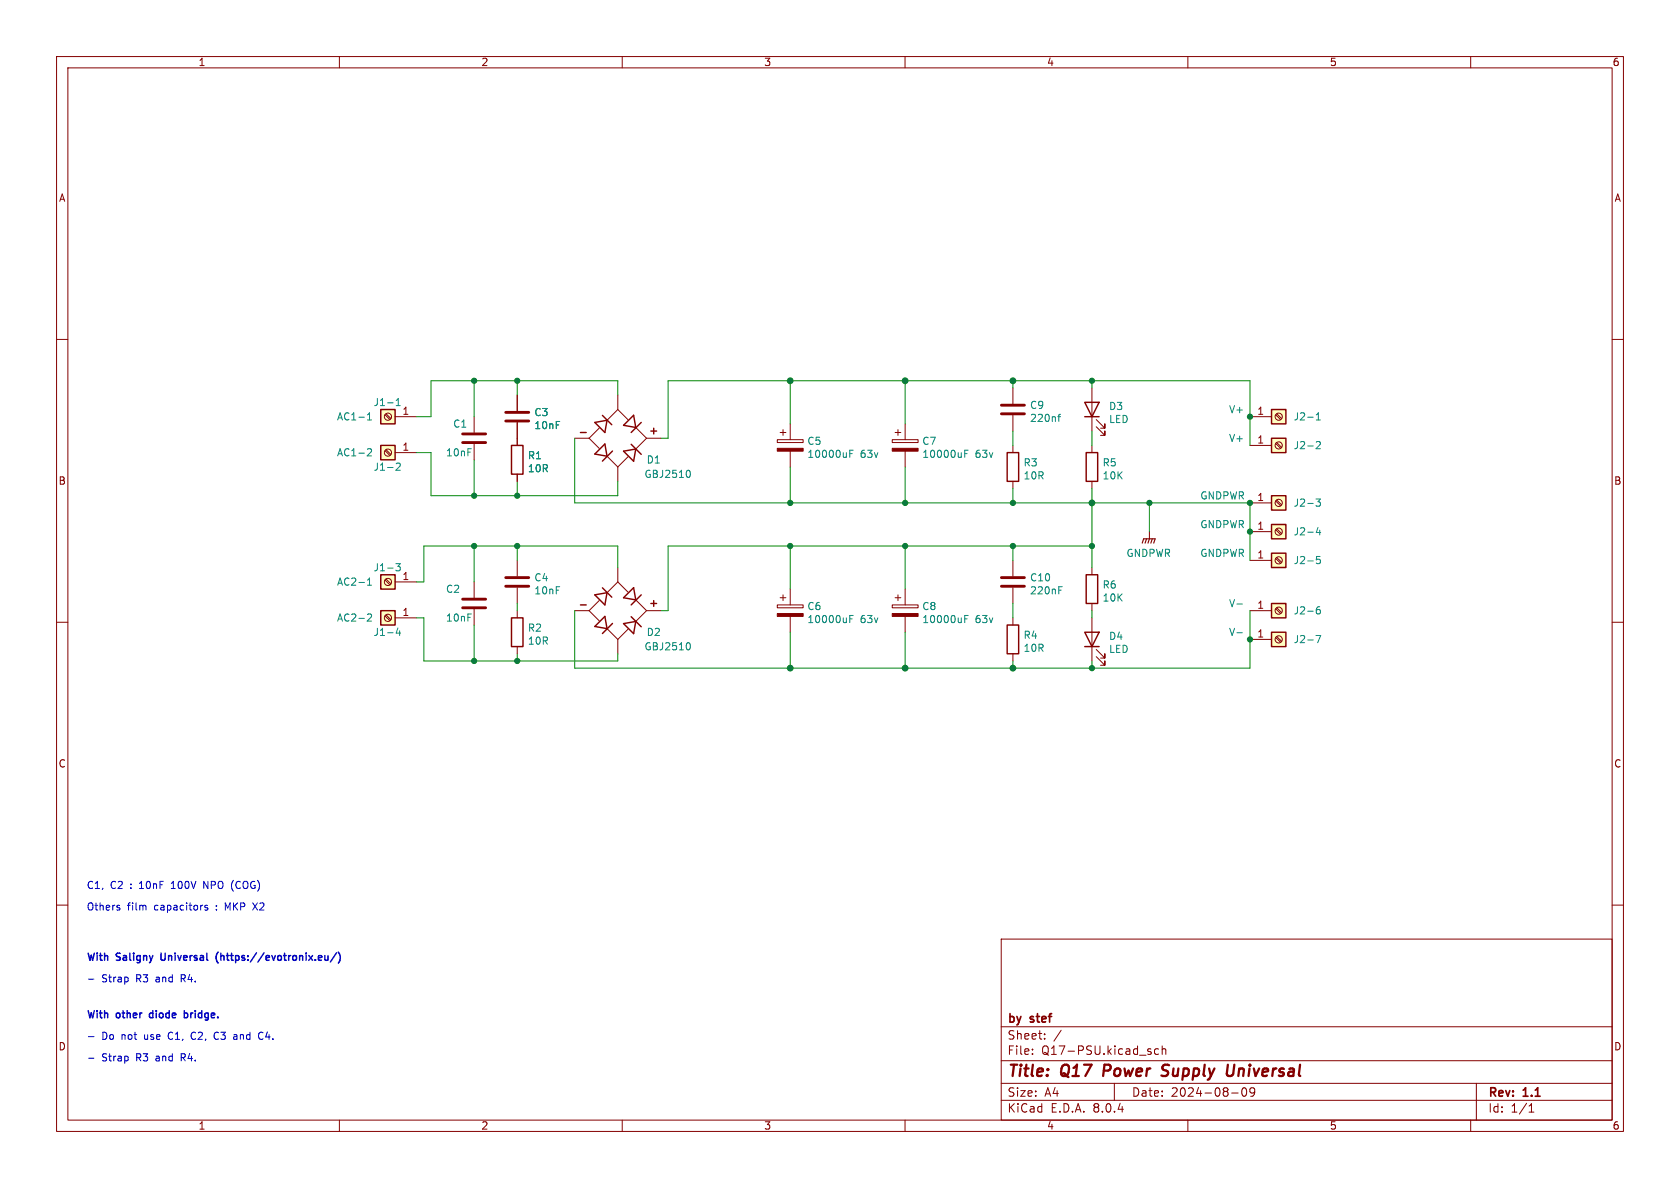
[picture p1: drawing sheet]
<svg xmlns="http://www.w3.org/2000/svg" width="297mm" height="210mm" viewBox="0 0 297 210" stroke-linecap="round" stroke-linejoin="round" font-family="sans-serif">
<g fill="none" stroke="#840000" stroke-width=".18">
<path d="M10 10h277v190h-277zM12 12h273v186h-273zM60 10v2M110 10v2M160 10v2M210 10v2M260 10v2M10 60h2M285 60h2M157.7 77.7h4.6v.5h-4.6zM158.2 76.5h1.1M158.7 75.9v1.1"/>
<path d="M160 74.9v2.8M160 79.8v2.8M179.1 68.6v2.8M179.1 73.4v2.8M179.1 78.7v1.3M179.1 85.1v1.3M179.1 99.1v2.8M10 110h2M157.7 106.9h4.6v.5h-4.6zM158.2 105.7h1.1M158.7 105.2v1M160 104.1v2.8"/>
<path d="M160 109v2.8M179.1 103.9v2.8M179.1 109.2v1.3M179.1 115.6v1.2M285 110h2M10 160h2M285 160h2M177 166h108v32h-108zM60 198v2M110 198v2M160 198v2M177 194.5h108"/>
<path d="M177 191.5h108M177 187.5h108M177 181.5h108M182.5 186.3v.1M182.5 185.5v.1M184.7 183.6v.1M184.7 182.8v.1M187.6 182.1l-1.3 2M197 191.5v3M203.5 186v.3M204.8 185.5l-.4-.1-.3 .3v.4l.1 .2h.6M205.5 185.5l.2-.1 .3 .1 .1 .9"/>
<path d="M205.5 184.9v1.5M210 198v2M217.7 193.2h1.2M219.7 192.4l.2-.1a.81 .81 0 0 1 .6 .6 .81 .81 0 0 1-.3 .8l-.2 .1a.81 .81 0 0 1-.3-1.4zM221.8 192.9l-.3 .3h-.3l-.2-.3 .1-.5 .4-.1 .2 .1a.99 .99 0 0 1-.3 1.4h-.3M260 198v2M261 191.5v6.5M270.3 196.6h.9M270.3 195.5l.4-.4v1.5"/>
</g>
<path d="M195.3 188.2l-.3 2M206.4 190a.85 .85 0 0 1-1.1 .1M206.4 188.2l-.7 .1a.46 .46 0 0 0-.2 .5 .46 .46 0 0 0 .3 .4l.6 .2M218.2 188.2l-.2 1.6-.4 .4" fill="none" stroke="#840000" stroke-width=".4"/>
<g fill="#840000" stroke="#840000" stroke-width=".18">
<path d="M157.7 79.2h4.6v.6h-4.6z"/>
<path d="M157.7 108.5h4.6v.5h-4.6z"/>
</g>
<path d="M171.2 79.6h-.6v1.3M187 73.7h.5M187.5 73.2l-.3 .2v1.1M170.6 80.2h.4M170.6 109.4h.4M171.2 108.8h-.6v1.3M187.2 104.3h.4M187.2 103.7h.6" fill="none" stroke="#008484" stroke-width=".18"/>
<path d="M178.1 80h2v5.1h-2zM178.1 110.5h2v5.1h-2z" fill="none" stroke="#840000" stroke-width=".25"/>
<path d="M177 73.2h4.1M177 71.6h4.1M177 103.6h4.1M177 102.1h4.1" fill="none" stroke="#840000" stroke-width=".51"/>
<path d="M67.3 78.7h2.5v2.6h-2.5z" fill="#ffffc2"/>
<path d="M67.3 78.7h2.5v2.6h-2.5zM191.8 111.8h2.5l-1.3 2.5zM191.8 114.3h2.5" fill="none" stroke="#840000" stroke-width=".25"/>
<g fill="none" stroke="#840000" stroke-width=".18">
<path d="M68.1 79.7l.8 .8M68.2 79.5l.9 .8M69.8 80h3.9M193 109.2v7.6M193.8 116.1l1.5 1.5v-.8v.8h-.7M193.8 114.8l1.5 1.5v-.7v.7h-.7"/>
<circle cx="68.6" cy="80" r=".63"/>
</g>
<path d="M65 79.4l.4-.1 .3 .4-.8 .9h.8M70 82l.5-.1 .3 .3-.8 .9h.8" fill="none" stroke="#008484" stroke-width=".18"/>
<path d="M67.3 72.4h2.5v2.5h-2.5z" fill="#ffffc2"/>
<g fill="none" stroke="#840000" stroke-width=".25">
<path d="M67.3 72.4h2.5v2.5h-2.5zM90.4 78.7h2.1v5.1h-2.1zM102.6 76.5h1M105.2 74.7l2.1-.4-.4 2.2zM106.5 73.4l1.7 1.7M108.3 79.7l-1.8 1.8M110.2 79.8l2.2-.4-.4 2.1zM110.2 75.2l1.8-1.8 .4 2.2zM111.6 78.5l1.8 1.8M113.4 74.7l-1.8 1.8M115.1 76.2h1M115.6 75.7v1"/>
<path d="M191.8 71.1h2.5l-1.3 2.6zM191.8 73.7h2.5M105.2 80.3l1.7-1.8 .4 2.1zM192 80h2.1v5.1h-2.1zM90.4 109.2h2.1v5.1h-2.1zM102.6 106.9h1M105.2 105.2l2.1-.4-.4 2.1zM105.2 110.7l1.7-1.7 .4 2.1zM106.5 103.9l1.7 1.7M108.3 110.2l-1.8 1.8M110.2 110.2l2.2-.3-.4 2.1zM111.6 109l1.8 1.8"/>
<path d="M112 103.9l.4 2.1-2.2-.3zM113.4 105.2l-1.8 1.7M115.1 106.7h1M115.6 106.2v1M192 101.6h2.1v5.1h-2.1z"/>
</g>
<g fill="none" stroke="#840000" stroke-width=".18">
<path d="M68.1 73.3l.8 .9M68.2 73.2l.9 .8M69.8 73.7h3.9M91.4 69.9v2.7M91.4 74.7v4M101.6 77.5h2.5M104.1 77.5l1.8 1.8M105.9 75.7l-1.8 1.8M109.2 69.9v2.5M109.2 72.4l1.8 1.8M109.2 72.4l-1.9 1.9M112.4 75.6l1.9 1.9"/>
<path d="M114.3 77.5l-1.9 1.9M114.3 77.5h2.5M193 68.6v7.6M193 78.7v1.3M193.8 75.4l1.5 1.6v-.8v.8h-.7M193.8 74.2l1.5 1.5v-.8v.8h-.7M91.4 83.8v1.3M91.4 99.1v2.8M107.3 80.6l1.9 2M109.2 82.6v2.5M111 80.7l-1.8 1.9M193 85.1v1.3"/>
<path d="M203.2 94v1.3M91.4 103.9v2.8M91.4 108v1.2M91.4 114.3v1.3M101.6 108h2.5M104.1 108l1.8 1.8M105.9 106.1l-1.8 1.9M107.3 111.1l1.9 1.9M109.2 102.9l1.8 1.8M109.2 102.9l-1.9 1.9M109.2 100.3v2.6M109.2 113v2.6"/>
<path d="M111 111.2l-1.8 1.8M112.4 106l1.9 2M114.3 108l-1.9 1.9M114.3 108h2.5M137.4 106.9h4.6v.5h-4.6zM137.9 105.7h1M138.4 105.2v1M139.7 104.1v2.8M139.7 109v2.8M193 100.3v1.3M193 106.7v1.3"/>
<circle cx="68.6" cy="73.7" r=".63"/>
</g>
<path d="M65 74.2h.7M65 73.3l.3-.3v1.2M70 71.7h.8M70 70.8l.4-.4v1.3M121.7 83.1a.79 .79 0 0 1 0 1.3M121.7 113.6a.79 .79 0 0 1 0 1.3M150.2 109.4h.5M150.8 108.8h-.6v1.3" fill="none" stroke="#008484" stroke-width=".18"/>
<path d="M89.4 74.4h4.1M89.4 72.9h4.1M89.4 103.6h4.1M89.4 102.1h4.1" fill="none" stroke="#840000" stroke-width=".51"/>
<path d="M201.9 96l.3-.7h2l-.2 .7M202.7 95.3l-.3 .7M203.2 95.3l-.3 .7M203.7 95.3l-.2 .7" fill="none" stroke="#840000" stroke-width=".2"/>
<path d="M137.4 108.5h4.6v.5h-4.6z" fill="#840000" stroke="#840000" stroke-width=".18"/>
<path d="M224.8 111.8h2.5v2.5h-2.5z" fill="#ffffc2"/>
<path d="M224.8 111.8h2.5v2.5h-2.5z" fill="none" stroke="#840000" stroke-width=".25"/>
<g fill="none" stroke="#840000" stroke-width=".18">
<path d="M221 113h3.8M225.5 112.7l.9 .8M225.7 112.5l.9 .9"/>
<circle cx="226.1" cy="113" r=".63"/>
</g>
<path d="M218.7 111.9h.9M232.6 112.3h.9l-.6 1.3" fill="none" stroke="#008484" stroke-width=".18"/>
<path d="M224.8 106.7h2.5v2.5h-2.5z" fill="#ffffc2"/>
<path d="M224.8 106.7h2.5v2.5h-2.5z" fill="none" stroke="#840000" stroke-width=".25"/>
<g fill="none" stroke="#840000" stroke-width=".18">
<path d="M221 108h3.8M225.5 107.6l.9 .9M225.7 107.4l.9 .9"/>
<circle cx="226.1" cy="107.9" r=".63"/>
</g>
<path d="M218.7 106.8h.9M233.3 107.3h-.4a.86 .86 0 0 0 0 1.2l.5-.1v-.4l-.2-.3-.4 .1-.1 .2" fill="none" stroke="#008484" stroke-width=".18"/>
<path d="M224.8 87.6h2.5v2.6h-2.5z" fill="#ffffc2"/>
<path d="M224.8 87.6h2.5v2.6h-2.5z" fill="none" stroke="#840000" stroke-width=".25"/>
<g fill="none" stroke="#840000" stroke-width=".18">
<path d="M221 88.9h3.8M225.5 88.6l.9 .8M225.7 88.4l.9 .8"/>
<circle cx="226.1" cy="88.9" r=".63"/>
</g>
<path d="M232.6 88.2h.8l-.4 .5 .4 .1v.6l-.2 .1-.6-.1" fill="none" stroke="#008484" stroke-width=".18"/>
<path d="M224.8 77.5h2.5v2.5h-2.5z" fill="#ffffc2"/>
<path d="M224.8 77.5h2.5v2.5h-2.5z" fill="none" stroke="#840000" stroke-width=".25"/>
<g fill="none" stroke="#840000" stroke-width=".18">
<path d="M221 78.7h3.8M225.5 78.4l.9 .8M225.7 78.2l.9 .9"/>
<circle cx="226.1" cy="78.7" r=".63"/>
</g>
<path d="M232.7 78.2l.5-.2 .2 .4-.8 .9h.8" fill="none" stroke="#008484" stroke-width=".18"/>
<path d="M224.8 72.4h2.5v2.5h-2.5z" fill="#ffffc2"/>
<path d="M224.8 72.4h2.5v2.5h-2.5z" fill="none" stroke="#840000" stroke-width=".25"/>
<g fill="none" stroke="#840000" stroke-width=".18">
<path d="M221 73.7h3.8M225.5 73.3l.9 .9M225.7 73.2l.9 .8"/>
<circle cx="226.1" cy="73.7" r=".63"/>
</g>
<path d="M232.7 74.2h.7M232.7 73.3l.4-.3v1.2" fill="none" stroke="#008484" stroke-width=".18"/>
<path d="M224.8 97.8h2.5v2.5h-2.5z" fill="#ffffc2"/>
<path d="M224.8 97.8h2.5v2.5h-2.5z" fill="none" stroke="#840000" stroke-width=".25"/>
<g fill="none" stroke="#840000" stroke-width=".18">
<path d="M221 99.1h3.8M225.5 98.7l.9 .9M225.7 98.6l.9 .8"/>
<circle cx="226.1" cy="99.1" r=".63"/>
</g>
<path d="M233.4 98.4h-.6l-.1 .6 .2-.1h.4l.1 .2v.4l-.2 .1-.5-.1" fill="none" stroke="#008484" stroke-width=".18"/>
<path d="M224.8 92.7h2.5v2.6h-2.5z" fill="#ffffc2"/>
<path d="M224.8 92.7h2.5v2.6h-2.5z" fill="none" stroke="#840000" stroke-width=".25"/>
<g fill="none" stroke="#840000" stroke-width=".18">
<path d="M221 94h3.8M225.5 93.6l.9 .9M225.7 93.5l.9 .8"/>
<circle cx="226.1" cy="94" r=".63"/>
</g>
<path d="M233 93.2l-.3 .9h.8M233.3 93.7v.9" fill="none" stroke="#008484" stroke-width=".18"/>
<path d="M67.3 101.6h2.5v2.5h-2.5z" fill="#ffffc2"/>
<path d="M67.3 101.6h2.5v2.5h-2.5z" fill="none" stroke="#840000" stroke-width=".25"/>
<g fill="none" stroke="#840000" stroke-width=".18">
<path d="M137.4 77.7h4.6v.5h-4.6zM137.9 76.5h1M138.4 75.9v1.1M139.7 74.9v2.8M139.7 79.8v2.8M68.1 102.5l.8 .9M68.2 102.4l.9 .8M69.8 102.9h3.9M83.8 102.9v2.8M83.8 107.7v2.8"/>
<circle cx="68.6" cy="102.9" r=".63"/>
</g>
<path d="M150.8 79.6h-.6v1.3M70 99.6h.8l-.5 .5 .4 .1v.6M150.2 80.2h.5M65 103.4h.7M65 102.5l.3-.3v1.2M70 100.8l.2 .1 .4-.1" fill="none" stroke="#008484" stroke-width=".18"/>
<path d="M81.8 107.4h4.1M81.8 105.9h4.1" fill="none" stroke="#840000" stroke-width=".51"/>
<path d="M137.4 79.2h4.6v.6h-4.6z" fill="#840000" stroke="#840000" stroke-width=".18"/>
<path d="M67.3 108h2.5v2.5h-2.5z" fill="#ffffc2"/>
<path d="M67.3 108h2.5v2.5h-2.5z" fill="none" stroke="#840000" stroke-width=".25"/>
<g fill="none" stroke="#840000" stroke-width=".18">
<path d="M83.8 73.7v2.8M83.8 78.5v2.8M91.4 69.9v2.7M91.4 74.7v4M91.4 83.8v1.3M68.1 108.9l.8 .8M68.2 108.7l.9 .9M69.8 109.2h3.9"/>
<circle cx="68.6" cy="109.2" r=".63"/>
</g>
<path d="M65 108.6l.4-.1 .3 .4-.8 .9h.8M70.3 111l-.3 .9h.8M70.6 111.5v.8" fill="none" stroke="#008484" stroke-width=".18"/>
<path d="M81.8 78.2h4.1M81.8 76.7h4.1" fill="none" stroke="#840000" stroke-width=".51"/>
<g fill="none" stroke="#0000c2" stroke-width=".18">
<path d="M30.3 157.1h.7M30.4 156.1l-.1 .1M36 157.1v-1.3l.7 1.3M41 157l.3 .6M41.3 155.6l-.3 .6M44.7 159.6l.8 1.3M45.5 159.6l-.8 1.3M15.6 173.1h1M21 160.5l.2 .1-.2 .3M21 160l.1 .1M25.7 160.1l.1 .8M36.7 160.1l-.3-.1-.2 .2 .1 .2 .4 .1v.3h-.5"/>
<path d="M15.6 187.1h1M15.6 183.3h1M34 182.5l-.2 .5 .2 .7M38.3 182.5a.68 .68 0 0 0-.5 .6 .68 .68 0 0 0 .5 .6M41.5 182.9l.3 .1M41.9 183.2l-.4 .1M41.9 183.7h-.4M45.8 183.6l.3 .1 .4-.1M46.5 182.6l-.4-.1-.3 .1"/>
</g>
<path d="M26.5 179.2v.6M28.5 168.5v1.1M32.6 178.7v1.2M32.6 179.1h.3l.2 .1M33.1 179.8l-.2 .1h-.3M38.6 168.3a1.46 1.46 0 0 0 0 1.9M58 168.9v.9M58 169.6l-.2 .2M59.5 168.4l-1.1 1.7M59.8 168.3a1.46 1.46 0 0 1 0 1.9" fill="none" stroke="#0000c2" stroke-width=".25"/>
<g fill="none" stroke="#008400" stroke-width=".18">
<path d="M83.8 67.3v6.4M91.4 67.3v2.6M101.6 77.5v11.4h119.4v10.2M109.2 69.9v-2.6h-33v6.4h-2.5M116.8 77.5h1.3v-10.2h102.9v11.4M139.7 67.3v7.6M160 67.3v7.6M179.1 67.3v1.3M179.1 76.2v2.5M193 67.3v1.3M193 76.2v2.5M73.7 80h2.5v7.6h33v-2.5"/>
<path d="M83.8 81.3v6.3M83.8 96.5v6.4M91.4 85.1v2.5M91.4 96.5v2.6M139.7 82.6v6.3M139.7 96.5v7.6M160 82.6v6.3M160 96.5v7.6M179.1 86.4v2.5M179.1 96.5v2.6M193 96.5h-74.9v11.5h-1.3M193 86.4v13.9"/>
<path d="M203.2 88.9v5.1M73.7 109.2h1.2v7.6h34.3v-1.2M83.8 110.5v6.3M91.4 106.7v1.3M91.4 115.6v1.2M101.6 108v10.1h119.4v-10.1M109.2 100.3v-3.8h-34.3v6.4h-1.2M139.7 111.8v6.3M160 111.8v6.3M179.1 106.7v2.5M179.1 116.8v1.3M193 108v1.2"/>
<path d="M193 116.8v1.3"/>
</g>
<g fill="#008400" stroke="#008400" stroke-width=".18">
<circle cx="203.2" cy="88.9" r=".46"/>
<circle cx="193" cy="118.1" r=".46"/>
<circle cx="221" cy="113" r=".46"/>
<circle cx="221" cy="94" r=".46"/>
<circle cx="221" cy="73.7" r=".46"/>
<circle cx="221" cy="88.9" r=".46"/>
<circle cx="139.7" cy="67.3" r=".51"/>
<circle cx="160" cy="67.3" r=".51"/>
<circle cx="91.4" cy="87.6" r=".46"/>
<circle cx="139.7" cy="88.9" r=".46"/>
<circle cx="139.7" cy="96.5" r=".46"/>
<circle cx="160" cy="96.5" r=".46"/>
<circle cx="83.8" cy="67.3" r=".46"/>
<circle cx="91.4" cy="67.3" r=".46"/>
<circle cx="91.4" cy="96.5" r=".46"/>
<circle cx="83.8" cy="96.5" r=".46"/>
<circle cx="91.4" cy="116.8" r=".46"/>
<circle cx="83.8" cy="87.6" r=".46"/>
<circle cx="83.8" cy="116.8" r=".46"/>
<circle cx="193" cy="67.3" r=".46"/>
<circle cx="179.1" cy="67.3" r=".51"/>
<circle cx="179.1" cy="118.1" r=".51"/>
<circle cx="160" cy="88.9" r=".46"/>
<circle cx="160" cy="118.1" r=".51"/>
<circle cx="139.7" cy="118.1" r=".51"/>
<circle cx="193" cy="88.9" r=".51"/>
<circle cx="193" cy="96.5" r=".46"/>
<circle cx="179.1" cy="88.9" r=".46"/>
<circle cx="179.1" cy="96.5" r=".46"/>
</g>
<g font-size="2.8" fill="#840000">
<text x="178" y="190.9">Title:</text>
<text x="187.7" y="190.9">Q17</text>
<text x="195.9" y="190.9">Power</text>
<text x="207.1" y="190.9">Supply</text>
<text x="219.3" y="190.9">Universal</text>
</g>
<g font-size="2.1" fill="#840000">
<text x="178" y="184">Sheet:</text>
<text x="178" y="181.2">by</text>
<text x="182.2" y="181.2">stef</text>
<text x="178" y="186.7">File:</text>
<text x="184.1" y="186.7">Q17-PSU.kicad_sch</text>
<text x="178" y="196.9">KiCad</text>
<text x="178" y="194.1">Size:</text>
<text x="184.7" y="194.1">A4</text>
<text x="185.7" y="196.9">E.D.A.</text>
<text x="193.3" y="196.9">8.0.4</text>
<text x="200" y="194.1">Date:</text>
<text x="207" y="194.1">2024-08-09</text>
<text x="263" y="194.3">Rev:</text>
<text x="263" y="196.9">Id:</text>
<text x="267.1" y="196.9">1/1</text>
<text x="269.4" y="194.3">1.1</text>
</g>
<g font-size="1.8" fill="#840000">
<text x="35" y="11.9">1</text>
<text x="85" y="11.9">2</text>
<text x="135" y="11.9">3</text>
<text x="185" y="11.9">4</text>
<text x="235" y="11.9">5</text>
<text x="285" y="11.9">6</text>
<text x="10.3" y="35.9">A</text>
<text x="285.3" y="35.9">A</text>
<text x="71" y="73.4">1</text>
<text x="222.2" y="73.4">1</text>
<text x="71" y="79.8">1</text>
<text x="222.2" y="78.5">1</text>
<text x="10.3" y="85.9">B</text>
<text x="222.2" y="88.6">1</text>
<text x="285.3" y="85.9">B</text>
<text x="222.2" y="93.7">1</text>
<text x="222.2" y="98.8">1</text>
<text x="222.2" y="107.7">1</text>
<text x="71" y="109">1</text>
<text x="222.2" y="112.8">1</text>
<text x="10.3" y="135.9">C</text>
<text x="285.3" y="135.9">C</text>
<text x="10.3" y="185.9">D</text>
<text x="285.3" y="185.9">D</text>
<text x="35" y="199.9">1</text>
<text x="85" y="199.9">2</text>
<text x="135" y="199.9">3</text>
<text x="185" y="199.9">4</text>
<text x="235" y="199.9">5</text>
<text x="285" y="199.9">6</text>
</g>
<g font-size="1.8" fill="#008484">
<text x="65.9" y="72">J1-1</text>
<text x="59.5" y="74.5">AC1-1</text>
<text x="80" y="75.8">C1</text>
<text x="94.4" y="73.8">C3</text>
<text x="94.4" y="76.1">10nF</text>
<text x="182" y="72.5">C9</text>
<text x="182" y="74.8">220nf</text>
<text x="196" y="72.7">D3</text>
<text x="196" y="75">LED</text>
<text x="217.2" y="73.3">V+</text>
<text x="228.6" y="74.5">J2-1</text>
<text x="59.5" y="80.9">AC1-2</text>
<text x="65.9" y="83.4">J1-2</text>
<text x="78.7" y="80.9">10nF</text>
<text x="93.2" y="81.4">R1</text>
<text x="93.2" y="83.7">10R</text>
<text x="114.2" y="82.1">D1</text>
<text x="142.6" y="78.8">C5</text>
<text x="142.6" y="81.1">10000uF</text>
<text x="152.1" y="81.1">63v</text>
<text x="163" y="78.8">C7</text>
<text x="163" y="81.1">10000uF</text>
<text x="172.4" y="81.1">63v</text>
<text x="180.9" y="82.7">R3</text>
<text x="194.8" y="82.7">R5</text>
<text x="217.2" y="78.3">V+</text>
<text x="228.6" y="79.6">J2-2</text>
<text x="113.8" y="84.7">GBJ2510</text>
<text x="180.9" y="85">10R</text>
<text x="194.8" y="85">10K</text>
<text x="212.1" y="88.5">GNDPWR</text>
<text x="228.6" y="89.8">J2-3</text>
<text x="212.1" y="93.6">GNDPWR</text>
<text x="228.6" y="94.8">J2-4</text>
<text x="65.9" y="101.2">J1-3</text>
<text x="199" y="98.7">GNDPWR</text>
<text x="212.1" y="98.7">GNDPWR</text>
<text x="228.6" y="99.9">J2-5</text>
<text x="59.5" y="103.7">AC2-1</text>
<text x="71" y="102.6">1</text>
<text x="78.7" y="105">C2</text>
<text x="94.4" y="103">C4</text>
<text x="94.4" y="105.3">10nF</text>
<text x="182" y="103">C10</text>
<text x="182" y="105.3">220nF</text>
<text x="194.8" y="104.2">R6</text>
<text x="194.8" y="106.5">10K</text>
<text x="217.2" y="107.5">V-</text>
<text x="59.5" y="110.1">AC2-2</text>
<text x="65.9" y="112.6">J1-4</text>
<text x="78.7" y="110.1">10nF</text>
<text x="93.2" y="111.9">R2</text>
<text x="114.2" y="112.6">D2</text>
<text x="142.6" y="108.1">C6</text>
<text x="142.6" y="110.4">10000uF</text>
<text x="152.1" y="110.4">63v</text>
<text x="163" y="108.1">C8</text>
<text x="163" y="110.4">10000uF</text>
<text x="172.4" y="110.4">63v</text>
<text x="180.9" y="113.1">R4</text>
<text x="196" y="113.3">D4</text>
<text x="217.2" y="112.6">V-</text>
<text x="228.6" y="113.9">J2-7</text>
<text x="228.6" y="108.8">J2-6</text>
<text x="93.2" y="114.2">10R</text>
<text x="113.8" y="115.2">GBJ2510</text>
<text x="180.9" y="115.4">10R</text>
<text x="196" y="115.6">LED</text>
</g>
<g font-size="1.8" fill="#0000c2">
<text x="15.2" y="157.2">C1,</text>
<text x="15.2" y="161">Others</text>
<text x="19.5" y="157.2">C2</text>
<text x="22.5" y="161">film</text>
<text x="23.1" y="157.2">:</text>
<text x="24.9" y="157.2">10nF</text>
<text x="27.4" y="161">capacitors</text>
<text x="30.7" y="157.2">100V</text>
<text x="36.6" y="157.2">NPO</text>
<text x="38.5" y="161">:</text>
<text x="40.2" y="161">MKP</text>
<text x="41.7" y="157.2">(COG)</text>
<text x="45.4" y="161">X2</text>
<text x="15.2" y="169.9">With</text>
<text x="18" y="173.7">Strap</text>
<text x="20.6" y="169.9">Saligny</text>
<text x="24.2" y="173.7">R3</text>
<text x="27.8" y="173.7">and</text>
<text x="29" y="169.9">Universal</text>
<text x="32.4" y="173.7">R4.</text>
<text x="39.3" y="169.9">(https://evotronix.eu/)</text>
<text x="15.2" y="180.1">With</text>
<text x="18" y="183.9">Do</text>
<text x="20.6" y="180.1">other</text>
<text x="21.6" y="183.9">not</text>
<text x="25.8" y="183.9">use</text>
<text x="27" y="180.1">diode</text>
<text x="30.2" y="183.9">C1,</text>
<text x="33.6" y="180.1">bridge.</text>
<text x="34.5" y="183.9">C2,</text>
<text x="38.7" y="183.9">C3</text>
<text x="42.4" y="183.9">and</text>
<text x="47" y="183.9">C4.</text>
<text x="18" y="187.7">Strap</text>
<text x="24.2" y="187.7">R3</text>
<text x="27.8" y="187.7">and</text>
<text x="32.4" y="187.7">R4.</text>
</g>
</svg>
